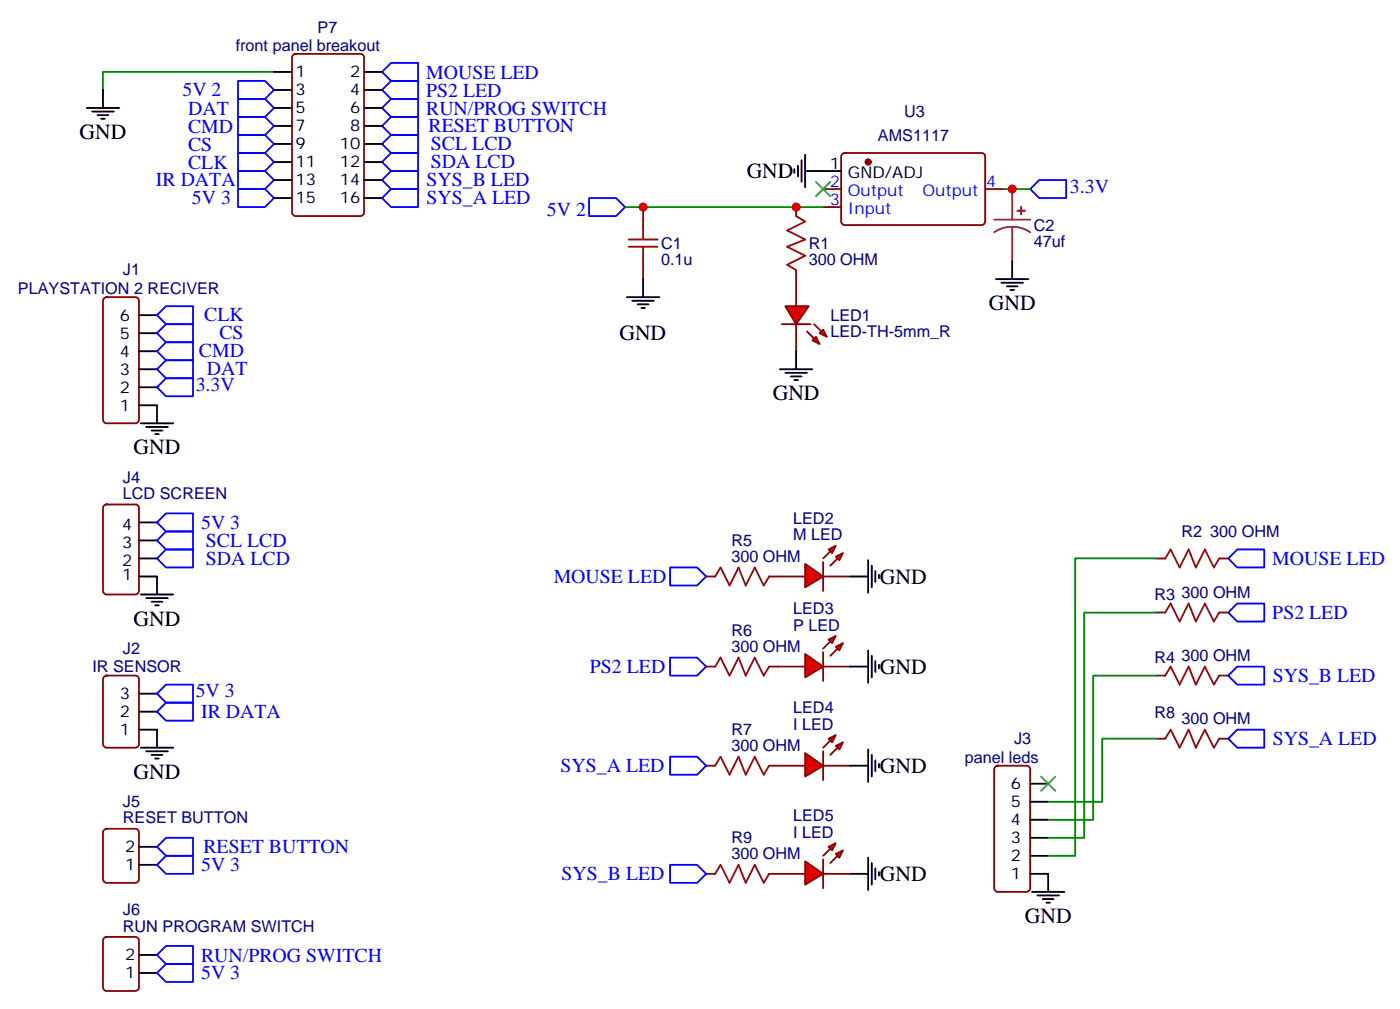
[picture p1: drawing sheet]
<svg xmlns="http://www.w3.org/2000/svg" width="274mm" height="198mm" viewBox="0 0 274 198" stroke-linecap="round" stroke-linejoin="round" font-family="sans-serif">
<g fill="none" stroke="#00f" stroke-width=".35">
<path d="M46.6 19.4h5.3l1.8 1.7-1.8 1.8h-5.3zM46.6 15.8h5.3l1.8 1.8-1.8 1.8h-5.3zM74.9 17.6l1.7-1.8h5.3v3.6h-5.3zM74.9 14.1l1.7-1.8h5.3v3.5h-5.3zM46.6 37h5.3l1.8 1.8-1.8 1.7h-5.3zM46.6 33.5h5.3l1.8 1.7-1.8 1.8h-5.3zM46.6 22.9h5.3l1.8 1.8-1.8 1.7h-5.3zM46.6 26.4h5.3l1.8 1.8-1.8 1.8h-5.3zM46.6 30h5.3l1.8 1.7-1.8 1.8h-5.3zM74.9 31.7l1.7-1.7h5.3v3.5h-5.3zM74.9 28.2l1.7-1.8h5.3v3.6h-5.3zM74.9 24.7l1.7-1.8h5.3v3.5h-5.3z"/>
<path d="M74.9 21.1l1.7-1.7h5.3v3.5h-5.3zM115.4 38.8h5.3l1.8 1.7-1.8 1.8h-5.3zM201.9 37l1.7-1.8h5.3v3.6h-5.3zM30.8 75.8l1.7-1.8h5.3v3.6h-5.3zM30.8 72.3l1.7-1.8h5.3v3.5h-5.3zM30.8 68.8l1.7-1.8h5.3v3.5h-5.3zM30.8 65.2l1.7-1.7h5.3v3.5h-5.3zM30.8 61.7l1.7-1.8h5.3v3.6h-5.3zM30.8 105.8l1.7-1.8h5.3v3.6h-5.3zM30.8 109.3l1.7-1.7h5.3v3.5h-5.3zM32.5 100.5h5.3v3.5h-5.3l-1.7-1.7zM240.7 109.3l1.7-1.7h5.3v3.5h-5.3z"/>
<path d="M240.7 119.9l1.7-1.8h5.3v3.6h-5.3zM30.8 135.8l1.7-1.8h5.3v3.5h-5.3zM30.8 139.3l1.7-1.8h5.3v3.6h-5.3zM30.8 165.8l1.7-1.8h5.3v3.5h-5.3zM30.8 169.3l1.7-1.8h5.3v3.6h-5.3zM30.8 186.9l1.7-1.7h5.3v3.5h-5.3zM30.8 190.5l1.7-1.8h5.3v3.5h-5.3z"/>
</g>
<path d="M53.7 14.1h-33.5v3.5M196.6 37h5.3M122.5 40.5h38.8" fill="none" stroke="#008700" stroke-width=".35"/>
<g fill="none" stroke="#000" stroke-width=".35">
<path d="M20.2 17.6v3.5M53.7 14.1h3.5M53.7 17.6h3.5M71.3 14.1h3.6M71.3 17.6h3.6M17 21.1h6.4M18.1 21.8h4.2M19.1 22.5h2.1M19.8 23.2h.7M53.7 21.1h3.5M53.7 24.7h3.5M53.7 28.2h3.5"/>
<path d="M53.7 31.7h3.5M53.7 35.2h3.5M53.7 38.8h3.5M71.3 21.1h3.6M71.3 24.7h3.6M71.3 28.2h3.6M71.3 31.7h3.6M71.3 35.2h3.6M71.3 38.8h3.6M155.6 33.1v.7M156.4 32.4v2.1M157.1 31.4v4.2"/>
<path d="M157.8 33.5h7M157.8 30.3v6.4M122.8 58.2h6.4M123.9 58.9h4.2M125 59.6h2.1M126 54.6v3.6M195.2 54.6h6.3M196.2 55.4h4.2M197.3 56.1h2.1M198 56.8h.7M198.3 51.1v3.5M27.2 79.3h3.6v3.6"/>
<path d="M27.2 75.8h3.6M27.2 72.3h3.6M27.2 68.8h3.6M27.2 65.2h3.6M27.2 61.7h3.6M125.7 60.3h.7M27.6 82.9h6.3M28.6 83.6h4.3M29.7 84.3h2.1M30.4 85h.7M27.2 112.9h3.6v3.5M27.2 109.3h3.6"/>
<path d="M27.2 105.8h3.6M27.2 102.3h3.6M27.6 116.4h6.3M28.6 117.1h4.3M29.7 117.8h2.1M30.4 118.5h.7M27.2 135.8h3.6M27.2 139.3h3.6M27.2 142.8h3.6v3.6M27.6 146.4h6.3M28.6 147.1h4.3M29.7 147.8h2.1"/>
<path d="M30.4 148.5h.7M27.2 169.3h3.6M27.2 165.8h3.6M202.2 174.6h6.4M203.3 175.3h4.2M204.3 176h2.1M205 176.7h.7M205.4 171.1v3.5M27.2 190.5h3.6M27.2 186.9h3.6"/>
</g>
<g fill="none" stroke="#870000" stroke-width=".35">
<path d="M57.5 10.8l.4-.3h12.7a.71 .71 0 0 1 .7 .8v30.3a.76 .76 0 0 1-.7 .7h-12.7a.76 .76 0 0 1-.7-.7v-30.3zM161.3 37h3.5M165.1 30.2l.4-.2h26.8a.71 .71 0 0 1 .7 .7v12.7a.76 .76 0 0 1-.7 .7h-26.8a.76 .76 0 0 1-.7-.7v-12.7zM193 37h3.6M20.4 58.4l.5-.2h5.6a.71 .71 0 0 1 .7 .7v23.3a.76 .76 0 0 1-.7 .7h-5.6a.76 .76 0 0 1-.7-.7v-23.3zM126 40.5v3.6M126 51.1v3.5M156 40.5v1.8M156 52.9v1.7M161.3 40.5h3.5M20.4 98.9l.5-.2h5.6a.71 .71 0 0 1 .7 .7v16.3a.76 .76 0 0 1-.7 .7h-5.6a.76 .76 0 0 1-.7-.7v-16.3zM20.4 132.5l.5-.2h5.6a.71 .71 0 0 1 .7 .7v12.7a.76 .76 0 0 1-.7 .7h-5.6a.76 .76 0 0 1-.7-.7v-12.7z"/>
<path d="M20.4 162.4l.5-.2h5.6a.71 .71 0 0 1 .7 .7v9.2a.76 .76 0 0 1-.7 .7h-5.6a.76 .76 0 0 1-.7-.7v-9.2zM20.4 183.6l.5-.2h5.6a.71 .71 0 0 1 .7 .7v9.2a.76 .76 0 0 1-.7 .7h-5.6a.76 .76 0 0 1-.7-.7v-9.2z"/>
</g>
<path d="M198.3 37v6M194.8 43h7.1M198.3 44.4l-1.8 .3-1.7 .8M198.3 44.4l1.9 .3 1.7 .8M198.3 44.4v6.7" fill="none" stroke="#8c2424" stroke-width=".35"/>
<g fill="#8c2424" stroke="#8c2424" stroke-width=".35">
<path d="M199.4 41.2l1.4 .1z"/>
<path d="M200.1 40.5v1.4z"/>
</g>
<circle cx="170.1" cy="31.7" r=".53" fill="#870000" stroke="#870000" stroke-width=".35"/>
<path d="M159.9 35.6l2.8 2.8M162.7 35.6l-2.8 2.8" fill="none" stroke="#3c3" stroke-width=".35"/>
<path d="M123.2 48.3h5.6M123.2 46.9h5.6M126 44.1v2.8M126 48.3v2.8M156 42.3l1.8 1.1-3.6 1.7 3.6 1.8-3.6 1.4 3.6 1.8-3.6 1.7 1.8 1.1" fill="none" stroke="#a10000" stroke-width=".35"/>
<g fill="#f00" stroke="#870000" stroke-width=".35">
<path d="M153.9 59.9h4.6l-2.5 3.6z"/>
<path d="M153.2 63.5h5.6z"/>
</g>
<g fill="#870000" stroke="#870000" stroke-width=".35">
<path d="M159.5 63.5l1.4 1.4z"/>
<path d="M158.1 64.9l1.4 1.4z"/>
</g>
<g fill="#f00" stroke="#870000" stroke-width=".35">
<path d="M160.6 65.2l.7-.7 .7 1.4z"/>
<path d="M159.9 65.9l.7 1.4-1.4-.7z"/>
</g>
<path d="M156 54.6v5.3M156 63.5v5.3" fill="none" stroke="#870000" stroke-width=".35"/>
<path d="M152.8 72.3h6.4M153.9 73h4.2M154.9 73.7h2.2M155.6 74.4h.8M156 68.8v3.5" fill="none" stroke="#000" stroke-width=".35"/>
<g fill="#f00" stroke="#870000" stroke-width=".35">
<path d="M157.8 110.4l3.5 2.5-3.5 2.1z"/>
<path d="M161.3 110v5.7z"/>
</g>
<g fill="#870000" stroke="#870000" stroke-width=".35">
<path d="M161.3 109.3l1.4-1.4z"/>
<path d="M162.7 110.7l1.4-1.4z"/>
</g>
<g fill="#f00" stroke="#870000" stroke-width=".35">
<path d="M162.3 107.6l1.5-.7-.7 1.4z"/>
<path d="M163.8 109l1.4-.7-.7 1.4z"/>
</g>
<path d="M152.5 112.9h5.3M161.3 112.9h5.3" fill="none" stroke="#870000" stroke-width=".35"/>
<g fill="#f00" stroke="#870000" stroke-width=".35">
<path d="M157.8 128l3.5 2.5-3.5 2.1z"/>
<path d="M161.3 127.7v5.6z"/>
</g>
<g fill="#870000" stroke="#870000" stroke-width=".35">
<path d="M161.3 127l1.4-1.4z"/>
<path d="M162.7 128.4l1.4-1.4z"/>
</g>
<g fill="#f00" stroke="#870000" stroke-width=".35">
<path d="M162.3 125.2l1.5-.7-.7 1.4z"/>
<path d="M163.8 126.6l1.4-.7-.7 1.4z"/>
</g>
<path d="M152.5 130.5h5.3M161.3 130.5h5.3" fill="none" stroke="#870000" stroke-width=".35"/>
<g fill="#f00" stroke="#870000" stroke-width=".35">
<path d="M157.8 147.4l3.5 2.5-3.5 2.1z"/>
<path d="M161.3 147.1v5.6z"/>
</g>
<g fill="#870000" stroke="#870000" stroke-width=".35">
<path d="M161.3 146.4l1.4-1.4z"/>
<path d="M162.7 147.8l1.4-1.4z"/>
</g>
<g fill="#f00" stroke="#870000" stroke-width=".35">
<path d="M162.3 144.6l1.5-.7-.7 1.4z"/>
<path d="M163.8 146l1.4-.7-.7 1.4z"/>
</g>
<g fill="none" stroke="#870000" stroke-width=".35">
<path d="M138.4 112.9h1.7M150.7 112.9h1.8M226.6 109.3h1.7M226.6 119.9h1.7M238.9 109.3h1.8M238.9 119.9h1.8M138.4 130.5h1.7M150.7 130.5h1.8M226.6 132.3h1.7M238.9 132.3h1.8M138.4 149.9h1.7M150.7 149.9h7.1"/>
<path d="M161.3 149.9h5.3M195 150.1l.5-.2h5.7a.71 .71 0 0 1 .7 .7v23.3a.76 .76 0 0 1-.7 .7h-5.7a.76 .76 0 0 1-.7-.7v-23.3zM226.6 144.6h1.7M238.9 144.6h1.8M138.4 171.1h1.7M150.7 171.1h1.8"/>
</g>
<path d="M74.9 35.2l1.7-1.7h5.3v3.5h-5.3zM76.6 37h5.3v3.5h-5.3l-1.7-1.7zM131.3 111.1h5.3l1.8 1.8-1.8 1.7h-5.3zM131.3 128.7h5.3l1.8 1.8-1.8 1.8h-5.3zM240.7 132.3l1.7-1.8h5.3v3.5h-5.3zM240.7 144.6l1.7-1.8h5.3v3.6h-5.3z" fill="none" stroke="#00f" stroke-width=".35"/>
<path d="M140.1 112.9l1.1-1.8 1.7 3.5 1.8-3.5 1.4 3.5 1.8-3.5 1.7 3.5 1.1-1.7M228.3 109.3l1.1-1.7 1.7 3.5 1.8-3.5 1.4 3.5 1.8-3.5 1.7 3.5 1.1-1.8M228.3 119.9l1.1-1.8 1.7 3.6 1.8-3.6 1.4 3.6 1.8-3.6 1.7 3.6 1.1-1.8M140.1 130.5l1.1-1.8 1.7 3.6 1.8-3.6 1.4 3.6 1.8-3.6 1.7 3.6 1.1-1.8M228.3 132.3l1.1-1.8 1.7 3.5 1.8-3.5 1.4 3.5 1.8-3.5 1.7 3.5 1.1-1.7M140.1 149.9l1.1-1.8 1.7 3.6 1.8-3.6 1.4 3.6 1.8-3.6 1.7 3.6 1.1-1.8M228.3 144.6l1.1-1.8 1.7 3.6 1.8-3.6 1.4 3.6 1.8-3.6 1.7 3.6 1.1-1.8M140.1 171.1l1.1-1.8 1.7 3.5 1.8-3.5 1.4 3.5 1.8-3.5 1.7 3.5 1.1-1.7" fill="none" stroke="#a10000" stroke-width=".35"/>
<g fill="none" stroke="#000" stroke-width=".35">
<path d="M166.6 112.9h3.5M170.1 109.7v6.3M170.8 110.7v4.3M171.5 111.8v2.1M172.2 112.5v.7M166.6 130.5h3.5M170.1 127.3v6.4M170.8 128.4v4.2M171.5 129.4v2.2M172.2 130.1v.7M166.6 149.9h3.5M170.1 146.7v6.4"/>
<path d="M170.8 147.8v4.2M171.5 148.8v2.2M172.2 149.5v.7M201.9 157h3.5M201.9 153.4h3.5M166.6 171.1h3.5M170.1 167.9v6.3M170.8 168.9v4.3M171.5 170v2.1M172.2 170.7v.7M201.9 171.1h3.5M201.9 167.5h3.5"/>
<path d="M201.9 164h3.5M201.9 160.5h3.5"/>
</g>
<g fill="#f00" stroke="#870000" stroke-width=".35">
<path d="M157.8 168.6l3.5 2.5-3.5 2.1z"/>
<path d="M161.3 168.2v5.7z"/>
</g>
<g fill="#870000" stroke="#870000" stroke-width=".35">
<path d="M161.3 167.5l1.4-1.4z"/>
<path d="M162.7 168.9l1.4-1.4z"/>
</g>
<g fill="#f00" stroke="#870000" stroke-width=".35">
<path d="M162.3 165.8l1.5-.7-.7 1.4z"/>
<path d="M163.8 167.2l1.4-.7-.7 1.4z"/>
</g>
<path d="M152.5 171.1h5.3M161.3 171.1h5.3" fill="none" stroke="#870000" stroke-width=".35"/>
<path d="M131.3 148.1h5.3l1.8 1.8-1.8 1.8h-5.3zM131.3 169.3h5.3l1.8 1.8-1.8 1.7h-5.3z" fill="none" stroke="#00f" stroke-width=".35"/>
<path d="M226.6 109.3h-15.9v58.2h-5.3M226.6 119.9h-14.2v44.1h-7M226.6 132.3h-12.4v28.2h-8.8M226.6 144.6h-10.6v12.4h-10.6" fill="none" stroke="#008700" stroke-width=".35"/>
<path d="M204 152l2.8 2.8M206.8 152l-2.8 2.8" fill="none" stroke="#3c3" stroke-width=".35"/>
<g fill="#c00">
<circle cx="198.3" cy="37" r=".88"/>
<circle cx="126" cy="40.5" r=".88"/>
<circle cx="156" cy="40.5" r=".88"/>
</g>
<g font-size="4.2">
<text x="15.6" y="27.2">GND</text>
<text x="146.3" y="34.9">GND</text>
<text x="193.8" y="60.6">GND</text>
<text x="121.4" y="66.6">GND</text>
<text x="151.4" y="78.4">GND</text>
<text x="26.2" y="88.9">GND</text>
<text x="172.4" y="114.3">GND</text>
<text x="26.2" y="122.5">GND</text>
<text x="172.4" y="131.9">GND</text>
<text x="26.2" y="152.4">GND</text>
<text x="172.4" y="151.3">GND</text>
<text x="172.4" y="172.5">GND</text>
<text x="200.8" y="180.7">GND</text>
</g>
<g font-size="3.9" fill="#00f">
<text x="83.5" y="15.4">MOUSE LED</text>
<text x="35.8" y="18.8">5V 2</text>
<text x="36.9" y="22.4">DAT</text>
<text x="83.5" y="22.4">RUN/PROG SWITCH</text>
<text x="83.5" y="18.9">PS2 LED</text>
<text x="36.9" y="26">CMD</text>
<text x="36.9" y="29.5">CS</text>
<text x="84" y="25.9">RESET BUTTON</text>
<text x="84.4" y="29.4">SCL LCD</text>
<text x="36.9" y="33">CLK</text>
<text x="84.4" y="33">SDA LCD</text>
<text x="30.6" y="36.5">IR DATA</text>
<text x="37.6" y="40">5V 3</text>
<text x="83.6" y="36.5">SYS_B LED</text>
<text x="83.6" y="40">SYS_A LED</text>
<text x="209.6" y="37.7">3.3V</text>
<text x="107.2" y="42.3">5V 2</text>
<text x="40" y="62.9">CLK</text>
<text x="39" y="70">CMD</text>
<text x="43" y="66.4">CS</text>
<text x="38.4" y="76.5">3.3V</text>
<text x="40.5" y="73.5">DAT</text>
<text x="39.4" y="103.6">5V 3</text>
<text x="40.4" y="107">SCL LCD</text>
<text x="40.4" y="110.6">SDA LCD</text>
<text x="249.3" y="110.6">MOUSE LED</text>
<text x="108.5" y="114.1">MOUSE LED</text>
<text x="249.3" y="121.2">PS2 LED</text>
<text x="115.6" y="131.7">PS2 LED</text>
<text x="38.4" y="136.5">5V 3</text>
<text x="249.4" y="133.5">SYS_B LED</text>
<text x="39.4" y="140.6">IR DATA</text>
<text x="249.4" y="145.8">SYS_A LED</text>
<text x="109.8" y="151.2">SYS_A LED</text>
<text x="39.9" y="167">RESET BUTTON</text>
<text x="39.4" y="170.6">5V 3</text>
<text x="110" y="172.3">SYS_B LED</text>
<text x="39.4" y="188.2">RUN/PROG SWITCH</text>
<text x="39.4" y="191.7">5V 3</text>
</g>
<g font-size="3.2" fill="#000080">
<text x="46.2" y="9.9">front panel breakout</text>
<text x="62.2" y="6.6">P7</text>
<text x="177.2" y="22.9">U3</text>
<text x="172" y="27.6">AMS1117</text>
<text x="202.6" y="45.2">C2</text>
<text x="24.1" y="53.9">J1</text>
<text x="129.5" y="51.9">0.1u</text>
<text x="129.5" y="48.7">C1</text>
<text x="158.5" y="48.7">R1</text>
<text x="158.5" y="51.9">300 OHM</text>
<text x="202.6" y="48.4">47uf</text>
<text x="3.5" y="57.5">PLAYSTATION 2 RECIVER</text>
<text x="162.7" y="62.8">LED1</text>
<text x="162.7" y="66.1">LED-TH-5mm_R</text>
<text x="24.1" y="94.5">J4</text>
<text x="24.1" y="97.7">LCD SCREEN</text>
<text x="143.3" y="106.9">R5</text>
<text x="155.4" y="105.8">M LED</text>
<text x="155.4" y="102.6">LED2</text>
<text x="231.5" y="105.2">R2</text>
<text x="237.1" y="105.2">300 OHM</text>
<text x="143.3" y="110">300 OHM</text>
<text x="226.2" y="117.5">R3</text>
<text x="231.5" y="117.1">300 OHM</text>
<text x="143.3" y="124.5">R6</text>
<text x="155.4" y="123.4">P LED</text>
<text x="155.4" y="120.2">LED3</text>
<text x="18.1" y="131.6">IR SENSOR</text>
<text x="24.1" y="128">J2</text>
<text x="143.3" y="127.7">300 OHM</text>
<text x="226.2" y="129.9">R4</text>
<text x="231.5" y="129.4">300 OHM</text>
<text x="143.3" y="143.9">R7</text>
<text x="155.4" y="142.8">I LED</text>
<text x="155.4" y="139.6">LED4</text>
<text x="226.2" y="140.5">R8</text>
<text x="231.5" y="141.8">300 OHM</text>
<text x="143.3" y="147.1">300 OHM</text>
<text x="189.1" y="149.3">panel leds</text>
<text x="198.7" y="145.7">J3</text>
<text x="24.1" y="161.2">RESET BUTTON</text>
<text x="24.1" y="158">J5</text>
<text x="155.4" y="160.8">LED5</text>
<text x="143.3" y="165.1">R9</text>
<text x="155.4" y="164">I LED</text>
<text x="143.3" y="168.2">300 OHM</text>
<text x="24.1" y="179.1">J6</text>
<text x="24.1" y="182.4">RUN PROGRAM SWITCH</text>
</g>
<g font-size="3.2">
<text x="57.9" y="15.1">1</text>
<text x="68.6" y="15.1">2</text>
<text x="57.9" y="18.7">3</text>
<text x="57.9" y="22.2">5</text>
<text x="68.6" y="18.7">4</text>
<text x="68.6" y="22.2">6</text>
<text x="57.9" y="25.7">7</text>
<text x="57.9" y="29.2">9</text>
<text x="66.6" y="29.2">10</text>
<text x="68.6" y="25.7">8</text>
<text x="57.9" y="32.8">11</text>
<text x="66.6" y="32.8">12</text>
<text x="162.6" y="33.1">1</text>
<text x="166.1" y="34.9">GND/ADJ</text>
<text x="57.9" y="36.3">13</text>
<text x="57.9" y="39.8">15</text>
<text x="66.6" y="36.3">14</text>
<text x="66.6" y="39.8">16</text>
<text x="23.5" y="62.8">6</text>
<text x="23.5" y="69.8">4</text>
<text x="23.5" y="66.3">5</text>
<text x="23.5" y="76.9">2</text>
<text x="23.5" y="73.3">3</text>
<text x="23.5" y="80.4">1</text>
<text x="23.9" y="107.2">3</text>
<text x="23.9" y="103.7">4</text>
<text x="23.9" y="113.6">1</text>
<text x="23.9" y="110.7">2</text>
<text x="23.5" y="136.8">3</text>
<text x="23.5" y="143.9">1</text>
<text x="23.5" y="140.4">2</text>
<text x="198.1" y="154.5">6</text>
<text x="198.1" y="161.5">4</text>
<text x="198.1" y="158">5</text>
<text x="24.5" y="166.8">2</text>
<text x="198.1" y="165.1">3</text>
<text x="24.5" y="170.4">1</text>
<text x="198.1" y="172.1">1</text>
<text x="198.1" y="168.6">2</text>
<text x="24.5" y="191.5">1</text>
<text x="24.5" y="188">2</text>
</g>
<g font-size="3.2" fill="#00f">
<text x="162.6" y="36.7">2</text>
<text x="162.6" y="40.2">3</text>
<text x="166.1" y="38.4">Output</text>
<text x="166.1" y="41.9">Input</text>
<text x="180.7" y="38.4">Output</text>
<text x="193.2" y="36.7">4</text>
</g>
</svg>
